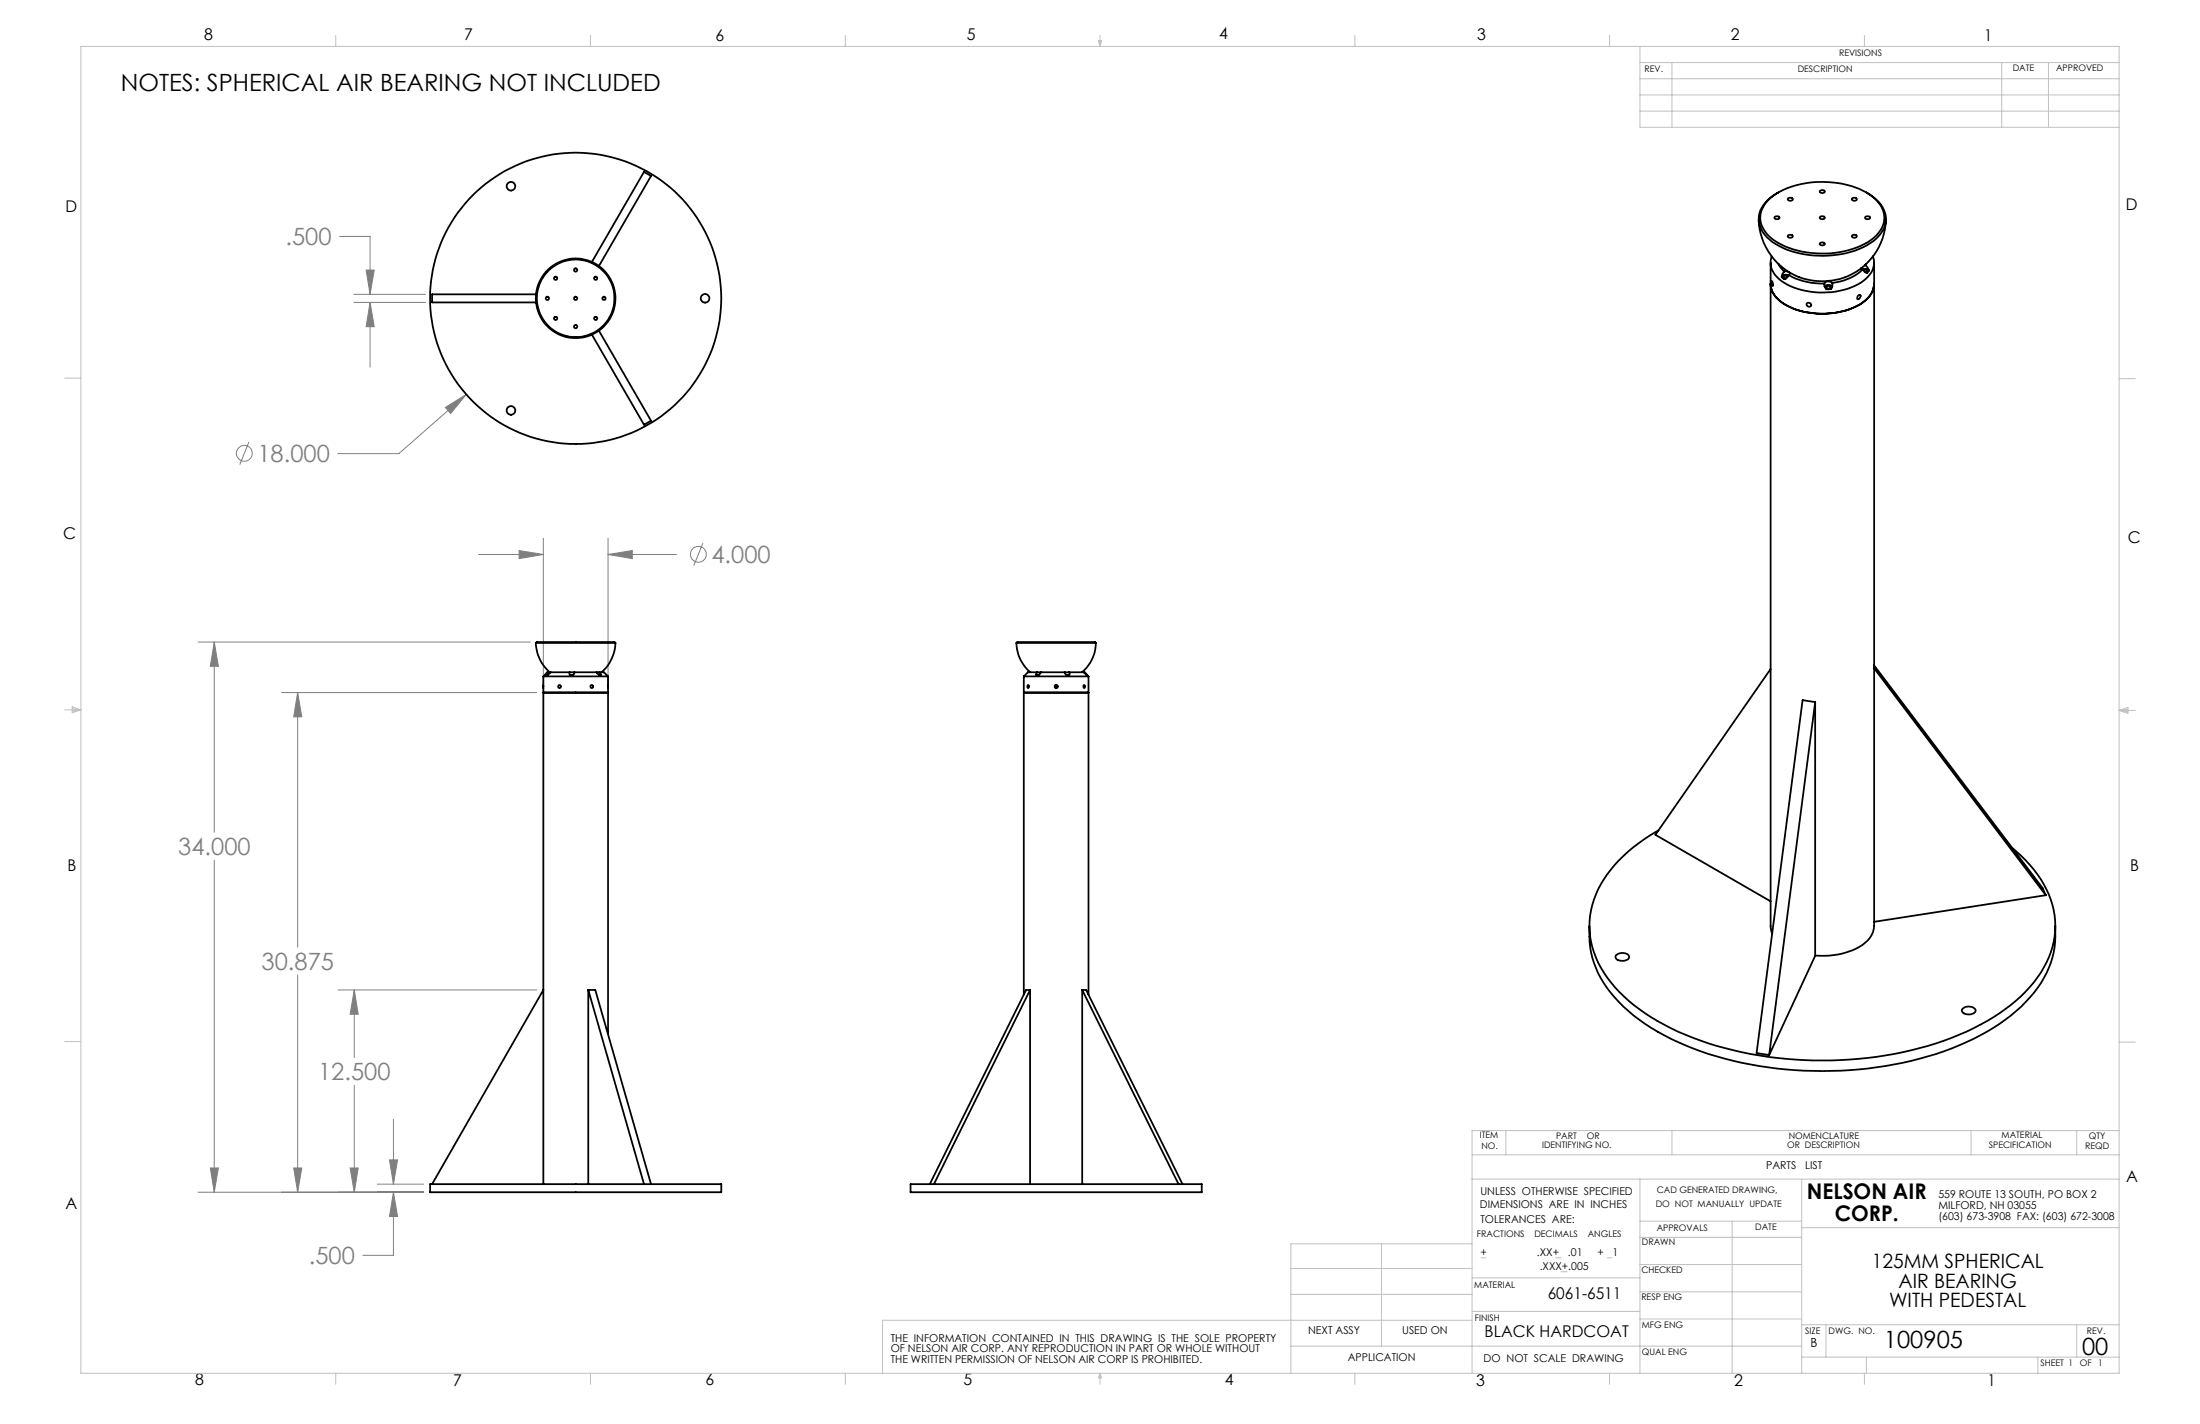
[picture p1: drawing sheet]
<svg xmlns="http://www.w3.org/2000/svg" width="432mm" height="279mm" viewBox="0 0 432 279" stroke-linecap="round" stroke-linejoin="round" font-family="sans-serif">
<g fill="none" stroke="#808080" stroke-width=".2">
<path d="M66.6 46.4h6v11.3M69.5 57.7h14M69.5 59.3h14M71.9 53h1.5l-.8 4.7zM72.6 59.3l.8 4.8h-1.5zM72.6 59.3v12.7M87.4 79.9l4.1-2.5-3.1 3.7zM91.5 77.4l-13.2 11.6h-12M48.9 86.7l-1.8 4.5M93.9 108.8h12.7M101.9 108l4.7 .8-4.7 .8zM106.6 105.6v29"/>
<path d="M119.3 105.6v29M119.3 108.8h13.5M119.3 108.8l4.8-.8v1.6zM138 106.5l-1.8 4.5M38.9 126h65.2M42.1 126v37.3M42.1 126l.8 4.7h-1.6zM55.2 135.9h50.2M58.4 135.9v49.9M58.4 135.9l.8 4.8h-1.6zM42.1 168.8v65.1M58.4 191.3v42.6"/>
<path d="M66.4 194.2h39M69.5 194.2l.8 4.8h-1.6zM69.5 194.2v13.3M69.5 212.9v21M77.2 219.6v12.7M38.9 233.9h44.2M41.3 229.2h1.6l-.8 4.7zM57.6 229.2h1.6l-.8 4.7zM68.7 229.2h1.6l-.8 4.7zM74 232.3h9.1M76.4 227.6h1.6l-.8 4.7zM77.2 233.9l.8 4.8h-1.6z"/>
<path d="M77.2 233.9v12.4h-6"/>
<circle cx="48" cy="88.9" r="1.56"/>
<circle cx="137.1" cy="108.8" r="1.55"/>
</g>
<g fill="none" stroke="#c0c0c0" stroke-width=".2">
<path d="M15.9 9.1h400v260.4h-400zM65.9 6.9v2.2M115.9 6.9v2.2M165.9 6.9v2.2M215.6 8h.6l-.3 1.1zM215.7 8l.2 1.1M215.9 6.9v2.2M216 8l-.1 1.1M265.9 6.9v2.2M315.9 6.9v2.2M321.9 9.1v15.9h94M321.9 15.5h94"/>
<path d="M321.9 18.6h94M321.9 12.3h94M328.2 12.3v12.7M365.9 6.9v2.2M392.9 12.3v12.7M402.1 12.3v12.7M321.9 21.8h94M12.7 74.2h3.2M415.9 74.3h3.2M12.7 139.3h3.2M14.2 139.1l1.7 .2M14.2 138.7l1.7 .6-1.7 .5z"/>
<path d="M15.9 139.3l-1.7 .3M415.9 139.4h3.2M415.9 139.4l1.8-.6v1.2zM415.9 139.4l1.8 .3M417.7 139.2l-1.8 .2M12.7 204.4h3.2M415.9 204.5h3.2M288.9 231.4h127M288.9 226.6h127M295.6 221.8v4.8M321.9 231.4v38.1M321.9 239.6h31.7"/>
<path d="M328.2 221.8v4.8M340 239.6v29.9M353.6 231.4v38.1M386.9 221.8v4.8M407.6 221.8v4.8M415.9 221.8h-127v47.7M253.4 248.9h35.5M253.4 254h35.5M271.1 244.1v20M288.9 257.3h33M288.9 250.7h33M288.9 244.1h-35.5v25.4"/>
<path d="M288.9 259h-115.7v10.5M290.7 246.8h.9M305.4 246.8h1M306.4 249.5h1.2M315.5 246.8h.9M321.9 258.8h31.7M321.9 253.5h31.7M321.9 248.1h31.7M321.9 242.8h31.7M353.6 259.9h62.3M353.6 240.9h62.3M358.4 259.9v6.4"/>
<path d="M407.6 259.9v6.4M65.9 269.5v2.1M115.9 269.5v2.1M165.9 269.5v2.1M215.9 269.5v2.1M215.9 269.5l.3 .8h-.6zM253.4 264.1h100.2M265.9 269.5v2.1M315.9 269.5v2.1M353.6 266.3h62.3M365.9 269.5v2.1M366.3 266.3v3.2"/>
<path d="M400 266.3v3.2"/>
</g>
<path d="M41.3 229.2h1.6l-.8 4.7zM42.1 126l.8 4.7h-1.6zM58.4 135.9l.8 4.8h-1.6zM57.6 229.2h1.6l-.8 4.7zM101.9 108l4.7 .8-4.7 .8zM119.3 108.8l4.8-.8v1.6zM76.4 227.6h1.6l-.8 4.7zM77.2 233.9l.8 4.8h-1.6zM69.5 194.2l.8 4.8h-1.6zM68.7 229.2h1.6l-.8 4.7zM87.4 79.9l1 1.2 3.1-3.7zM71.9 53h1.5l-.8 4.7zM72.6 59.3l.8 4.8h-1.5z" fill="#808080"/>
<g fill="none" stroke="#000" stroke-width=".35">
<path d="M347.1 39.2a15.8 15.8 0 0 1 11.7-3.5 15 15 0 0 1 9.2 3.3 4.6 4.6 0 0 1 .3 7.2 14.9 14.9 0 0 1-9.9 3.5 16.1 16.1 0 0 1-11.1-3.3 4.6 4.6 0 0 1-.2-7.2zM349 37.7a7.1 7.1 0 0 0-3.8 4.7 5.7 5.7 0 0 0 3.3 5.5 19.4 19.4 0 0 0 16.4 1 7.8 7.8 0 0 0 5.2-5 5.4 5.4 0 0 0-3-5.6l-.8-.6M351 38.9l.6-.1 .3 .2a.48 .48 0 0 1-.5 .4 .48 .48 0 0 1-.5-.4zM357.2 37.5a.54 .54 0 0 1 .5-.2 .54 .54 0 0 1 .4 .4 .54 .54 0 0 1-.5 .2 .54 .54 0 0 1-.4-.4zM363.5 39a.5 .5 0 0 1 .5-.2 .5 .5 0 0 1 .4 .4 .49 .49 0 0 1-.5 .2 .49 .49 0 0 1-.4-.4zM105.2 57.7h-20.4v1.6h20.4M116.2 51.4l10.2-17.7 1.4 .8-10.3 17.7M345.2 43.1a12.5 12.5 0 0 0 12.5 12.1 12.5 12.5 0 0 0 12.5-12.1M347.5 55.7a5.2 5.2 0 0 0 3.6 4.4 15.5 15.5 0 0 0 14.5-.7 4.7 4.7 0 0 0 2.2-3.7M347.5 51.5v130.4l.3 1.3M347.7 50.3a3.9 3.9 0 0 0 1.4 4.4 14.4 14.4 0 0 0 11.2 2.5 9.8 9.8 0 0 0 7.1-3.9l.3-1a3 3 0 0 0-.1-2M347.8 55.2l.2 .5-.1 .4z"/>
<path d="M348.3 42.6a.52 .52 0 0 1 .5-.2 .52 .52 0 0 1 .5 .4 .52 .52 0 0 1-.6 .2 .52 .52 0 0 1-.4-.4zM349.1 51.8l.3 .6 .8 .9M350.2 53.3a.93 .93 0 0 0-.3 1.2l.3 .3a.99 .99 0 0 0 .9-.8M350.2 53.3l.5-.1 .4 .2 .2 .3-.2 .3M350.9 54.3a.47 .47 0 0 0-.5-.2 .47 .47 0 0 0-.3 .4l.5 .1M351 46.1h.6l.3 .1a.49 .49 0 0 1-.5 .4 .49 .49 0 0 1-.5-.4zM351.1 54a.99 .99 0 0 0-1.4 .4M351.1 54a12.8 12.8 0 0 0 7 1.6M354.6 59.5a.44 .44 0 0 1 .8 0 .44 .44 0 0 1-.3 .7l-.5-.3zM357.2 47.7a.54 .54 0 0 1 .5-.2 .54 .54 0 0 1 .4 .5 .54 .54 0 0 1-.5 .2 .54 .54 0 0 1-.4-.5zM357.2 42.6a.52 .52 0 0 1 .5-.2 .52 .52 0 0 1 .4 .4 .52 .52 0 0 1-.5 .2 .52 .52 0 0 1-.4-.4zM358.1 56.2a1.11 1.11 0 0 1 1.5 0"/>
<path d="M358.5 56.2l.3-.1 .5 .2a.43 .43 0 0 1-.5 .3 .43 .43 0 0 1-.4-.3zM359.6 55.5a.81 .81 0 0 1 0 1 .81 .81 0 0 1-1 .3l-.4-.5-.1-.7M359.6 55.5a.95 .95 0 0 0-1.5 .1M363.6 46.1h.5l.3 .1a.47 .47 0 0 1-.4 .4 .47 .47 0 0 1-.5-.4zM364.7 58l.3-.1a.46 .46 0 0 1 .1 .5 .46 .46 0 0 1-.6 .2zM365.3 52.6l.2 .3M365.5 52.8h.9l.4 .3M365.5 52.9a9.9 9.9 0 0 1-5.9 2.6M365.5 52.9a.79 .79 0 0 0 1.1 .5l.2-.3M365.7 53a.43 .43 0 0 1 .4-.1 .43 .43 0 0 1 .3 .4l-.3 .1M366 52h.1M366.1 42.6a.52 .52 0 0 1 .5-.2 .52 .52 0 0 1 .4 .4 .52 .52 0 0 1-.5 .2 .52 .52 0 0 1-.4-.4z"/>
<path d="M366.1 52l.7 1.1M366.3 51.8l-.2 .2M367.8 51.5v130.2a4.9 4.9 0 0 1-2.8 4 15.2 15.2 0 0 1-8.7 1.8M117.5 64.9l10.3 17.7-1.4 .7-10.2-17.6M105.2 126.2a7.9 7.9 0 0 0 2.7 5.7M105.2 126.2h15.6M105.2 126.2l.2-.2h14.3a1.18 1.18 0 0 1 1.1 .2M106.6 135.9h12.7M106.6 132.7h12.7M106.6 132.7v99.6M106.6 134.6v.1M107.7 131.9h-.3l-.8 .8"/>
<path d="M107.7 131.9l-.4 .5h.2l.6-.5M107.7 131.9h.4M108.1 131.9h3.7M111.8 131.9a.48 .48 0 0 0 .4 .6 .48 .48 0 0 0 .5-.5v-.1M111.8 131.9h.9M112.7 131.9h4.4M117.1 131.9l.4 .5h.5l-.3-.5M117.1 131.9h.6M117.7 131.9h.8l.8 .8M119.3 132.7v70.2M119.3 134.6v.1M120.8 126.2a7.9 7.9 0 0 1-2.8 5.7"/>
<path d="M199.5 126.2a7.6 7.6 0 0 0 2.7 5.7M199.5 126.2h15.6M199.5 126.2l.2-.2h15.2l.2 .2M200.9 132.7h12.7M200.9 135.9h12.7M200.9 132.7v62.5M201.8 134.4a.3 .3 0 0 1 .2 .3 .3 .3 0 0 1-.3 .3zM203.6 131.9h-1.8l-.9 .8M203.6 131.9a.32 .32 0 0 0-.1 .5 .32 .32 0 0 0 .5-.1l.3-.4M203.6 131.9h.7M204.3 131.9h4.7M209 131.9l.1 .4 .4 .1a.32 .32 0 0 0 .4-.2v-.3"/>
<path d="M209 131.9h.9M209.9 131.9h2.8M212.7 134.4a.27 .27 0 0 1 .3 .3 .27 .27 0 0 1-.3 .3zM212.7 131.9l.7 .5-.6-.5M212.7 131.9l.9 .8M213.6 132.7v62.5M215.1 126.2a7.6 7.6 0 0 1-2.8 5.7M347.5 131.3l-22.6 32.5 22.6 13M356.3 137.8l-2.5-.4-9 69.2 2.4 .4M356.3 137.8l-9.1 69.2M356.3 137.8v49.7l-9.1 19.5M367.8 130.6l33.1 43.6 .6 1.4"/>
<path d="M367.8 131.1l33.7 44.5M325.5 162.9a28.7 28.7 0 0 0-11.8 11.6 16.5 16.5 0 0 0 2.5 18.2 37.4 37.4 0 0 0 16.1 10.9 74.8 74.8 0 0 0 50.8 0 38 38 0 0 0 16.1-10.9 16.8 16.8 0 0 0 3.6-15.1 22.8 22.8 0 0 0-7.8-11.2M401.5 175.6l-33.7 5.3M106.6 194.2l-21.8 38.1M115.5 194.2v38.1M115.5 194.2l10.9 38.1M115.5 194.2h1.3l11 38.1M202.2 194.2h-.8l-18.9 38.1M202.2 194.2l-18.9 38.1M202.2 194.2v38.1M212.4 194.2h.8l18.9 38.1M212.4 194.2l18.9 38.1"/>
<path d="M212.4 194.2v38.1M312 181.7a19.2 19.2 0 0 0 6.7 15.9 47.3 47.3 0 0 0 21.5 10.5 74.5 74.5 0 0 0 44.3-3 35.7 35.7 0 0 0 15.4-11.2 17.7 17.7 0 0 0 3.5-12.2M317.1 187.5a1.76 1.76 0 0 1 2.6 .1 1.03 1.03 0 0 1-1.4 .9l-1-.3-.2-.4zM385.2 198a1.76 1.76 0 0 1 2.5 .1 1.08 1.08 0 0 1-1.4 .9 .87 .87 0 0 1-1.1-1zM84.4 232.3h57.2v1.6h-57.2zM178.7 232.3h57.2v1.6h-57.2z"/>
<circle cx="100.3" cy="36.6" r=".84"/>
<circle cx="107.4" cy="58.5" r=".33"/>
<circle cx="109.1" cy="54.6" r=".32"/>
<circle cx="113" cy="53" r=".32"/>
<circle cx="113" cy="58.5" r=".33"/>
<circle cx="113" cy="58.5" r="28.6"/>
<circle cx="113" cy="58.5" r="7.8"/>
<circle cx="113" cy="58.5" r="7.6"/>
<circle cx="116.9" cy="54.6" r=".31"/>
<circle cx="118.6" cy="58.5" r=".33"/>
<circle cx="138.4" cy="58.5" r=".84"/>
<circle cx="109.1" cy="62.5" r=".32"/>
<circle cx="113" cy="64.1" r=".32"/>
<circle cx="116.9" cy="62.5" r=".31"/>
<circle cx="100.3" cy="80.5" r=".84"/>
<circle cx="109.8" cy="134.7" r=".29"/>
<circle cx="116.1" cy="134.7" r=".29"/>
<circle cx="207.3" cy="134.7" r=".25"/>
<circle cx="207.3" cy="134.7" r=".31"/>
</g>
<g font-size="4.7">
<text x="23.7" y="17.9">NOTES: SPHERICAL AIR BEARING NOT INCLUDED</text>
<text x="369.8" y="264.5">100905</text>
<text x="408.7" y="265.8">00</text>
</g>
<g font-size="4.7" fill="#808080">
<text x="56" y="48.1">.500</text>
<text x="50.5" y="90.7">18.000</text>
<text x="139.6" y="110.5">4.000</text>
<text x="35" y="167.7">34.000</text>
<text x="51.3" y="190.3">30.875</text>
<text x="62.4" y="211.9">12.500</text>
<text x="60.6" y="248">.500</text>
</g>
<g font-size="4.2">
<text x="354.6" y="235.3">NELSON AIR</text>
<text x="360.1" y="239.5">CORP.</text>
</g>
<g font-size="3.9">
<text x="367.4" y="248.8">125MM SPHERICAL</text>
<text x="370.8" y="256.5">WITH PEDESTAL</text>
<text x="372.6" y="252.7">AIR BEARING</text>
</g>
<g font-size="3.2">
<text x="40" y="7.9">8</text>
<text x="91.1" y="7.9">7</text>
<text x="140.4" y="8.1">6</text>
<text x="189.8" y="7.9">5</text>
<text x="239.3" y="7.6">4</text>
<text x="289.9" y="7.9">3</text>
<text x="339.7" y="7.9">2</text>
<text x="389.5" y="8.1">1</text>
<text x="12.8" y="41.6">D</text>
<text x="417.3" y="41.1">D</text>
<text x="12.4" y="105.7">C</text>
<text x="417.6" y="106.5">C</text>
<text x="13.3" y="170.9">B</text>
<text x="418.1" y="170.8">B</text>
<text x="417.3" y="231.9">A</text>
<text x="12.9" y="237.2">A</text>
<text x="303.8" y="255">6061-6511</text>
<text x="291.4" y="262.4">BLACK HARDCOAT</text>
<text x="38.3" y="271.8">8</text>
<text x="88.9" y="272">7</text>
<text x="138.5" y="271.8">6</text>
<text x="189.1" y="271.8">5</text>
<text x="240.4" y="271.8">4</text>
<text x="289.7" y="272">3</text>
<text x="340.3" y="272">2</text>
<text x="390.1" y="272">1</text>
</g>
<text font-size="2.5" x="355.4" y="264.4">B</text>
<g font-size="2.1">
<text x="346.6" y="229.4">PARTS</text>
<text x="354.3" y="229.4">LIST</text>
<text x="290.5" y="237.1">DIMENSIONS ARE IN INCHES</text>
<text x="290.6" y="234.5">UNLESS OTHERWISE SPECIFIED</text>
<text x="290.6" y="239.9">TOLERANCES ARE:</text>
<text x="380.5" y="235.1">559 ROUTE 13 SOUTH, PO BOX 2</text>
<text x="380.5" y="237.2">MILFORD, NH 03055</text>
<text x="380.5" y="239.4">(603) 673-3908 FAX: (603) 672-3008</text>
<text x="290.6" y="246.4">+</text>
<text x="301.7" y="246.4">.XX+</text>
<text x="302.2" y="249.2">.XXX+.005</text>
<text x="307.8" y="246.4">.01</text>
<text x="313.5" y="246.4">+</text>
<text x="316.5" y="246.4">1</text>
<text x="174.8" y="263.2">THE INFORMATION CONTAINED IN THIS DRAWING IS THE SOLE PROPERTY</text>
<text x="256.7" y="261.8">NEXT ASSY</text>
<text x="275.2" y="261.8">USED ON</text>
<text x="174.8" y="265.4">OF NELSON AIR CORP. ANY REPRODUCTION IN PART OR WHOLE WITHOUT</text>
<text x="174.8" y="267.5">THE WRITTEN PERMISSION OF NELSON AIR CORP IS PROHIBITED.</text>
<text x="264.5" y="267">APPLICATION</text>
<text x="291.2" y="267.1">DO NOT SCALE DRAWING</text>
</g>
<g font-size="1.8">
<text x="361" y="10.9">REVISIONS</text>
<text x="322.8" y="14.1">REV.</text>
<text x="352.8" y="14.1">DESCRIPTION</text>
<text x="395" y="13.9">DATE</text>
<text x="403.6" y="13.9">APPROVED</text>
<text x="290.5" y="223.3">ITEM</text>
<text x="290.7" y="225.4">NO.</text>
<text x="302.7" y="225.2">IDENTIFYING NO.</text>
<text x="305.4" y="223.4">PART</text>
<text x="311.4" y="223.4">OR</text>
<text x="350.8" y="225.3">OR DESCRIPTION</text>
<text x="351.1" y="223.5">NOMENCLATURE</text>
<text x="390.3" y="225.2">SPECIFICATION</text>
<text x="392.9" y="223.2">MATERIAL</text>
<text x="409.2" y="225.4">REQD</text>
<text x="410" y="223.4">QTY</text>
<text x="325" y="236.9">DO NOT MANUALLY UPDATE</text>
<text x="325.2" y="234.1">CAD GENERATED DRAWING,</text>
<text x="289.9" y="242.7">FRACTIONS</text>
<text x="301.2" y="242.7">DECIMALS</text>
<text x="311.6" y="242.7">ANGLES</text>
<text x="322.2" y="244.3">DRAWN</text>
<text x="325.2" y="241.6">APPROVALS</text>
<text x="344.5" y="241.4">DATE</text>
<text x="322.1" y="249.8">CHECKED</text>
<text x="289.4" y="252.6">MATERIAL</text>
<text x="322.1" y="255.1">RESP ENG</text>
<text x="289.5" y="259.1">FINISH</text>
<text x="322.2" y="260.5">MFG ENG</text>
<text x="354.3" y="261.8">SIZE</text>
<text x="358.9" y="261.7">DWG. NO.</text>
<text x="409.6" y="261.8">REV.</text>
<text x="322.2" y="266">QUAL ENG</text>
<text x="400.5" y="268.1">SHEET 1</text>
<text x="408.2" y="268.1">OF</text>
<text x="411.8" y="268.1">1</text>
</g>
</svg>
